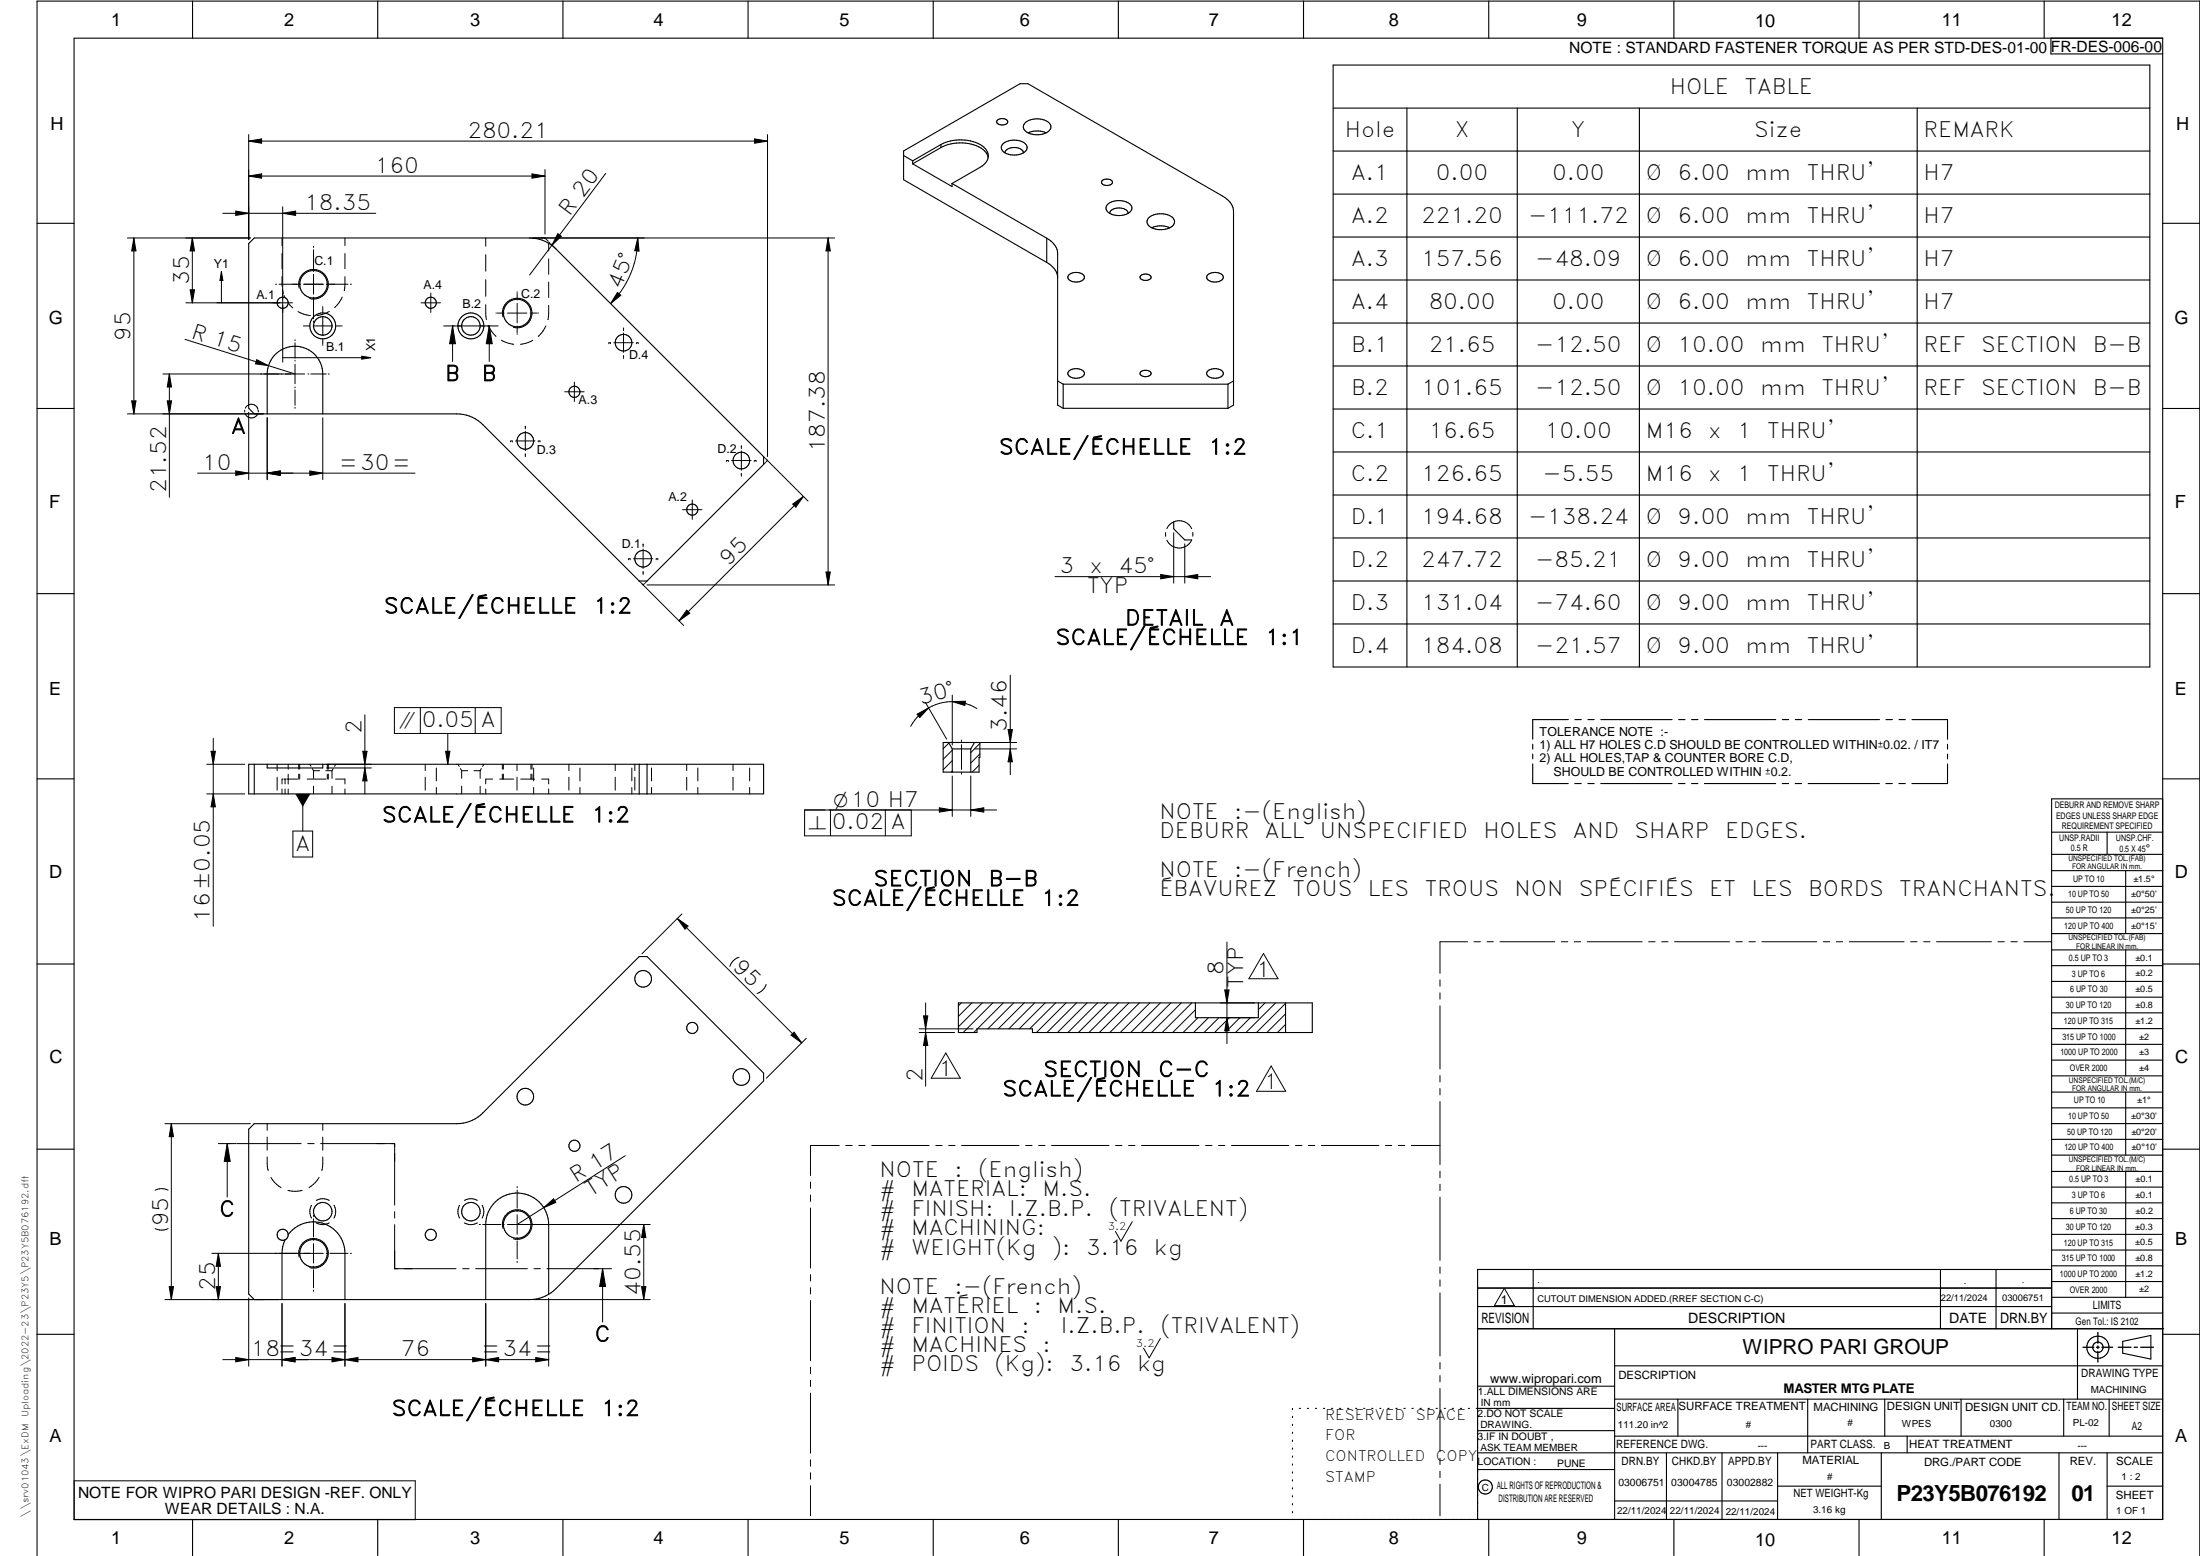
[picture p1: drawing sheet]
<svg xmlns="http://www.w3.org/2000/svg" width="594mm" height="420mm" viewBox="0 0 594 420" stroke-linecap="round" stroke-linejoin="round" font-family="sans-serif">
<g fill="none" stroke="#000" stroke-width=".3">
<path d="M20 10.3h564v400h-564zM52 .3v10M102 .3v10M152 .3v10M202 .3v10M252 .3v10M302 .3v10M352 .3v10M360 17.6h220.5v162.5h-220.5zM402 .3v10M452 .3v10M502 .3v10"/>
<path d="M552 .3v10M553.8 10.3v4.3h30.2M254.1 39v.9M254.1 39l-7.6 4.4M254.1 39a11.4 11.4 0 0 1 11.6 .7 3 3 0 0 1-.5 5.1l-8.1 4.8M254.1 39.9a11.1 11.1 0 0 1 11.8 .8l.6 .9 .3 .9M254.1 39.9l-7.6 4.3M269.3 32.5a1.86 1.86 0 0 1 2.8 .4 1.75 1.75 0 0 1-3 0zM271 38.7a4.9 4.9 0 0 1 6.2 .5 1.66 1.66 0 0 1-1.3 2.3 4.7 4.7 0 0 1-5.4-1l-.1-1zM277 33a5.2 5.2 0 0 1 6.6 .6 1.71 1.71 0 0 1-1.2 2.3 5.1 5.1 0 0 1-5.9-1l-.1-1zM277.6 35.9a6 6 0 0 1 4.9 0M360 29.2h220.5"/>
<path d="M379.9 29.2v150.9M409.7 29.2v150.9M442.7 29.2v150.9M517.7 29.2v150.9M244 42l2.5 1.4M246.5 43.4v.8M246.5 44.2l10.6 6.2v-.8M257.1 49.6l25.6 14.7M276.4 41.3a2.52 2.52 0 0 0-3.2-1.4l-1.2 .4-.5 .4-.1 .6M297.6 48.8a1.88 1.88 0 0 1 2.8 .4 1.71 1.71 0 0 1-3 0zM299.3 55a4.9 4.9 0 0 1 6.2 .6 1.66 1.66 0 0 1-1.3 2.2 4.8 4.8 0 0 1-5.4-1l-.1-.9zM299.6 57.6a2.68 2.68 0 0 1 3.7-1.3l1 .5 .3 .8"/>
<path d="M310.1 58.9a5.1 5.1 0 0 1 6.9 .3 1.87 1.87 0 0 1-1.7 2.5 4.9 4.9 0 0 1-5.4-1.2l-.2-.6zM360 40.8h220.5M360 52.4h220.5M10 60.3h10M68.7 64.3h74.3a9.9 9.9 0 0 1 7.1 2.9l56.1 56.1v2.1l-31.5 31.5h-2.1l-42.2-42.2a9.9 9.9 0 0 0-7.1-2.9h-54.6l-1.5-1.5v-44.5zM282.7 70.9a5.1 5.1 0 0 1 2.9 4M282.7 70.9l-38.7-22.4v-7.7l31.5-18.2h2.1l52.6 30.4a5.1 5.1 0 0 1 2.9 4v52.4l-1.5 .9M282.7 64.3v6.6M282.7 64.3a5.2 5.2 0 0 1 2.9 4.1v41l1.5 .9M288.7 74.1a2.97 2.97 0 0 1 4.1 .5 1.53 1.53 0 0 1-1.8 1.5 2.27 2.27 0 0 1-2.7-1.2zM308 74.5a1.86 1.86 0 0 1 2.8 .4 1.75 1.75 0 0 1-3 0zM315.9 61.5a5.8 5.8 0 0 0-4.9 0"/>
<path d="M326.2 74.1a3 3 0 0 1 4.1 .5 1.53 1.53 0 0 1-1.8 1.5 2.3 2.3 0 0 1-2.7-1.2zM360 64h220.5M360 75.6h220.5M584 60.3h10M360 87.2h220.5M360 98.8h220.5M10 110.3h10M87.2 111.8v-10.8a7.5 7.5 0 0 0-7.5-7.5 7.5 7.5 0 0 0-7.5 7.5v10.8M285.6 102.9l1.5 .8M287.1 110.3h44.5M287.1 103.7h44.5M287.1 103.7v6.6"/>
<path d="M288.7 100.1a2.97 2.97 0 0 1 4.1 .5 1.53 1.53 0 0 1-1.8 1.5 2.27 2.27 0 0 1-2.7-1.3zM308 100.4a1.9 1.9 0 0 1 2.8 .4 1.73 1.73 0 0 1-3 0zM326.2 100.1a3 3 0 0 1 4.1 .5 1.53 1.53 0 0 1-1.8 1.5 2.3 2.3 0 0 1-2.7-1.3zM331.6 103.7v6.6M333.1 102.9l-1.5 .8M360 110.4h220.5M584 110.3h10M360 122h220.5M360 133.7h220.5M316.9 140.9v1.9l3 3h1.9M360 156.9h220.5M360 145.3h220.5"/>
<path d="M10 160.3h10M360 168.5h220.5M584 160.3h10M423.5 194.3h-9.6v5.3M425.3 194.3h1.7M428.8 194.3h1.7M432.3 194.3h19.2M453.3 194.3h1.7M456.8 194.3h1.7M460.3 194.3h19.2M481.3 194.3h1.7M484.8 194.3h1.7"/>
<path d="M488.3 194.3h19.2M509.3 194.3h1.7M512.8 194.3h1.7M516.3 194.3h9.6v5.3M10 210.3h10M67.2 206.4h139v8h-139zM68.7 206.4v8M72.2 206.4v1h15v-1M172.6 206.4v8M174.7 206.4v8M254.7 200.5h9.9l-.2 8h-9.7zM256.2 200.5l.9 1.7"/>
<path d="M257.1 202.2h5M257.1 202.2v6.3M262.1 202.2v6.3M263.1 200.5l-1 1.7M413.9 201v1.3M413.9 203.6v1.3M413.9 206.3v5.3h9.6M425.3 211.6h1.7M428.8 211.6h1.7M432.3 211.6h19.2M453.3 211.6h1.7M456.8 211.6h1.7"/>
<path d="M460.3 211.6h19.2M481.3 211.6h1.7M484.8 211.6h1.7M488.3 211.6h19.2M509.3 211.6h1.7M512.8 211.6h1.7M525.9 206.3v5.3h-9.6M525.9 201v1.3M525.9 203.6v1.3M584 215.7h-30v143.1M584 210.3h10M554 230.7h30"/>
<path d="M554 224.7h30M554 235.1h30M554 239.4h30M569 224.7v6M574 235.1v17M554 243.6h30M554 247.9h30M554 252.1h30M554 256.5h30M574 256.5v34M10 260.3h10M258.8 270.8h95.6v8h-75.6v-1h-15v1h-5z"/>
<path d="M322.8 270.8v4h17v-4M347.1 270.8v8M554 260.8h30M554 265h30M554 269.3h30M554 273.5h30M554 277.7h30M584 260.3h10M554 282h30M554 286.3h30M554 290.5h30M554 294.9h30"/>
<path d="M554 299.1h30M574 294.9v17M10 310.3h10M68.7 303.4h54.6a9.9 9.9 0 0 0 7.1-2.9l42.2-42.2h2.1l31.5 31.5v2.1l-56.1 56.1a10.1 10.1 0 0 1-7.1 2.9h-74.3l-1.5-1.5v-44.5zM554 303.4h30M554 307.7h30M554 311.9h30M554 316.3h30M574 316.3v34M584 310.3h10M77 334.8a8.6 8.6 0 0 0-.8 3.6v12.5M77.8 333.4a8.5 8.5 0 0 1 9.5-3 8.5 8.5 0 0 1 5.8 8v12.5"/>
<path d="M77.8 333.4l-.3 .9-.5 .5M77.8 333.4a1.49 1.49 0 0 0-1.7-1.4 1.49 1.49 0 0 0-1.2 1.9 1.49 1.49 0 0 0 2.1 .9M554 320.5h30M554 324.8h30M554 329.1h30M554 333.3h30M554 337.5h30M148.2 349.5v-18.9a8.5 8.5 0 0 0-8.5-8.5 8.5 8.5 0 0 0-8.5 8.5v20.3M399 358.8h185.3M399 352.8h155M399 347.8h155M414 342.8v16"/>
<path d="M436 358.8v51.5M524 342.8v16M539 342.8v16M554 342.8h-155v67.5M554 341.8h30M554 346.1h30M554 350.3h30M554 354.6h30M561 358.8v19M10 360.3h10M399 374.3h37M436 368.8h148"/>
<path d="M436 377.8h148M453.1 377.8v10M488.1 377.8v14.5M508.9 377.8v10M529.6 377.8v10M557.3 377.8v10M569.5 377.8v10M573.2 362.2l7.6-1.6v6.4l-7.6-1.6zM584 360.3h10M349 380.3v.3M349 382.4v.4M349 384.6v.3"/>
<path d="M349 386.7v.4M349 388.9v.3M349 391v.4M349 393.2v.3M349 395.3v.3M349 397.4v.4M349 399.6v.3M350.9 380.3h.3M353 380.3h.3M355.2 380.3h.3M357.4 380.3h.3M359.6 380.3h.3"/>
<path d="M361.7 380.3h.3M363.9 380.3h.3M366.1 380.3h.3M368.3 380.3h.3M370.4 380.3h.3M372.6 380.3h.3M374.8 380.3h.3M376.9 380.3h.4M379.1 380.3h.3M381.3 380.3h.3M383.4 380.3h.4M385.6 380.3h.4"/>
<path d="M387.8 380.3h.3M390 380.3h.3M392.1 380.3h.4M394.3 380.3h.4M396.5 380.3h.3M399 396.8h37M399 392.3h185M399 386.3h37M436 387.8h148M436 380.3h-37.3M450 392.3v18M465 392.3v18"/>
<path d="M480 392.3v18M508 392.3v18M515 387.8v4.5M556 392.3v18M569 392.3v18M52 410.3v9.8M102 410.3v9.8M152 410.3v9.8M202 410.3v9.8M252 410.3v9.8M302 410.3v9.8M349 401.7v.4"/>
<path d="M349 403.9v.3M349 406v.4M349 408.2v.3M352 410.3v9.8M402 410.3v9.8M436 405.3h44M452 410.3v9.8M480 401.3h28M502 410.3v9.8M552 410.3v9.8M569 401.3h15M10 420.1v-419.8h584v419.8"/>
<circle cx="84.7" cy="76.8" r="3.7"/>
<circle cx="76.3" cy="81.8" r="1.5"/>
<circle cx="87.2" cy="88" r="3.5"/>
<circle cx="87.2" cy="88" r="2.5"/>
<circle cx="116.3" cy="81.8" r="1.5"/>
<circle cx="127.2" cy="88" r="2.5"/>
<circle cx="127.2" cy="88" r="3.5"/>
<circle cx="139.6" cy="84.5" r="3.7"/>
<circle cx="168.4" cy="92.5" r="2.24"/>
<circle cx="141.8" cy="119.1" r="2.25"/>
<circle cx="155.1" cy="105.8" r="1.5"/>
<circle cx="186.9" cy="137.6" r="1.51"/>
<circle cx="200.2" cy="124.4" r="2.25"/>
<circle cx="173.7" cy="150.9" r="2.25"/>
<circle cx="173.7" cy="264.3" r="2.25"/>
<circle cx="186.9" cy="277.6" r="1.51"/>
<circle cx="141.9" cy="296.1" r="2.24"/>
<circle cx="200.2" cy="290.8" r="2.25"/>
<circle cx="155.1" cy="309.4" r="1.5"/>
<circle cx="84.7" cy="338.4" r="3.7"/>
<circle cx="87.2" cy="327.2" r="2.5"/>
<circle cx="116.3" cy="333.4" r="1.5"/>
<circle cx="127.2" cy="327.2" r="2.5"/>
<circle cx="139.6" cy="330.7" r="3.7"/>
<circle cx="168.4" cy="322.6" r="2.24"/>
<circle cx="566.5" cy="363.8" r="1.4"/>
<circle cx="566.5" cy="363.8" r="3"/>
<circle cx="401.1" cy="401.5" r="1.91"/>
</g>
<g fill="none" stroke="#000" stroke-width=".27">
<path d="M67.2 36.3v28.4M67.2 38.1h140.1M67.2 38.1l3.4-.6v1.2zM203.8 37.5l3.5 .6-3.5 .6zM207.3 36.3v87M60.1 57.6h41.4M63.7 57l3.5 .6-3.5 .6zM67.2 47.5h80M67.2 47.5l3.4-.6v1.2zM76.3 57.6l3.5-.6v1.2zM76.3 55.8v42M143.7 46.9l3.5 .6-3.5 .6z"/>
<path d="M147.2 45.8v17.4M163.5 46.8l-20.5 27.5M34.4 64.3h33.2M36.1 64.3l.6 3.5h-1.1zM36.1 64.3v47.5M51.3 78.3h1.2l-.6 3.5zM51.9 64.3v17.5M51.9 64.3l.6 3.5h-1.2zM59.8 73.3v8.5M59.8 73.3l.4 2.4h-.8zM74.4 76.8h.3M75.3 76.8h5.9"/>
<path d="M76.2 64.3v2M76.2 68.4v4.2M76.2 74.7v2.7M76.3 78l.2 1.2M76.7 79.8l.3 .6M80.8 77.8a4 4 0 0 1 3.5-5 4 4 0 0 1 4.3 4.3 4 4 0 0 1-5 3.5M84.7 66.5v.3M84.7 67.5v5.8M84.7 74.1v5.3M87.3 76.8h-5.3M88.2 76.8h5.8M93.1 64.3v2"/>
<path d="M93.1 68.5v4.1M93.1 74.7l-.1 3.8M94.6 76.8h.3M116.3 79.1v5.3M131.2 64.3v2.2M131.2 68.8v4.4M131.2 75.5v4.5M139.7 78.8v.1M139.7 79.1v1.6M143 64.3h82.4M147.2 64.3l.9 .9M148.2 65.7v2.1"/>
<path d="M148.2 69.9v4.2M148.2 76.2v4.1M148.3 65.4l.2 .2M148.8 65.8l.2 .3M149.2 66.3l.9 .9M150.6 63.1l1 .7-2.6 2.5zM166.7 79l.9 .7-2.7 2.3zM172.2 64.3l.4 3.5-1.2-.1zM172.2 64.3a25 25 0 0 1-7.3 17.7M223.6 64.3l.6 3.5h-1.2zM223.6 64.3v93.6M49.9 91.6l29.8 9.4"/>
<path d="M50.2 81.8h28.8M69.3 97.1l3.2 1.6-3.5-.4zM76.3 96.6h23.8M77.8 81.8l1.2 1.3M79 83.1h.1M79.7 91.7v.3M79.7 92.6v4.1M79.7 97.3v.2M79.7 98.4v5.2M80.5 84.1l1.4 .7 1.9 .4M81.9 88h.1M82.2 88h1.2"/>
<path d="M83.6 88h.1M84.5 88h5.3M84.7 86.7v.3M84.7 80.3v5.8M87.2 82.8h.1M87.2 83v1.3M87.2 84.5h.1M87.2 91.5v.1M87.2 91.7v1.3M87.2 93.2v.1M87.2 85.4v5.2M88.9 84.1l-1.2 .6-2.1 .5"/>
<path d="M90.7 88h.1M90.9 88h1.3M92.3 88h.1M92.4 80.2l-.7 1.4-1.3 1.4M97.7 96.2l2.4 .4-2.4 .4zM113.7 81.8h5.2M119.8 88h14.7M122.2 88v9.6M122.2 88l.8 4.8h-1.6zM131.2 82.3l.1 4M131.9 88l.8 1.4 1.3 1.4M132.1 88v9.6"/>
<path d="M132.1 88l.8 4.8h-1.6zM133.9 84.5h.1M134.2 84.5h1.6M135.4 91.9l1.3 .6 2 .5M135.8 85.6a4 4 0 0 1 3.5-5 4 4 0 0 1 4.3 4.3 4 4 0 0 1-5 3.5M136.1 84.5h.1M137 84.5h5.3M139.7 80.9v.1M139.7 81.9v5.3M139.7 88v.1M139.7 88.3v1.7M139.7 90.2v.1"/>
<path d="M143.2 84.5h.1M143.5 84.5h1.6M143.9 91.9l-1.3 .6-2.1 .5M145.3 84.5h.1M147.4 88l-.8 1.4-1.3 1.4M148.2 82.5l-.2 3.8M164.4 92.5h.1M164.5 92.5h.3M164.9 92.5h.1M165.7 92.5h5.3M168.4 89h.1M168.4 88.6h.1"/>
<path d="M168.4 96h.1M168.4 96.5h.1M168.4 88.6v.4M168.4 89.9v5.3M168.4 96.1v.4M171.9 92.5h.1M171.9 92.5h.4M172.4 92.5h.1M34.4 111.8h36.7M35.6 108.2h1.1l-.6 3.6zM44 101h38.3M45.2 108.2h1.1l-.6 3.6z"/>
<path d="M45.7 101v33.3M45.7 101l.6 3.5h-1.1zM66.1 110.8v.5M66.2 110.2a1.83 1.83 0 0 1 1.7-1.1 1.83 1.83 0 0 1 1.7 1.1M66.2 111.8a1.83 1.83 0 0 0 1.7 1.1 1.83 1.83 0 0 0 1.7-1.1M67.2 111.3v18.2M69.6 110.2h.1M69.7 110.7v.6M72.2 112.8v16.7M79.7 104.5v.2M79.7 105.3v4.1M79.7 110v.3"/>
<path d="M83.2 101h.2M83.9 101h4.2M87.2 112.8v16.7M88.6 101h.3M137.9 119.1h.1M137.9 119.1h.4M138.4 119.1h.1M139.2 119.1h5.3M141.9 115.5h.1M141.9 115.1h.1M141.9 115.1v.4M141.9 116.4v5.3"/>
<path d="M145.3 119.1h.1M145.4 119.1h.4M145.8 119.1h.1M152.5 105.8h5.2M155.1 103.2v5.2M53.4 127.8h58.7M63.7 127.2l3.5 .6-3.5 .6zM72.2 127.8l3.5-.6v1.2zM83.7 127.2l3.5 .6-3.5 .6zM141.9 122.6h.1M141.9 123h.1M141.9 122.6v.4"/>
<path d="M184.3 137.6h5.3M186.9 135v5.3M196.2 124.4h.1M196.3 124.4h.3M196.7 124.4h.1M197.6 124.4h5.2M200.2 120.9h.1M200.2 120.4h.1M200.2 127.9h.1M200.2 128.3h.1M200.2 120.5v.3M200.2 121.7v5.3"/>
<path d="M200.2 127.9v.4M203.7 124.4h.1M203.8 124.4h.3M204.2 124.4h.1M206.2 123.3l.3 .3M206.5 125.1l-.3 .3M206.6 123.7l.1 .1M206.7 124.9l-.1 .1M206.8 123.9h.1M206.8 124.8h.1M206.9 124l11.3 11.3M207.3 124.4l-.4 .3"/>
<path d="M214.1 136.1l2.9-2.1-2.1 2.9zM217 134l-33.6 33.6M169.7 150.9h.1M169.8 150.9h.3M170.2 150.9h.1M171 150.9h5.3M172.6 156.9l.3 .3M173 157.3l.1 .1M173.2 157.5h.1M173.3 157.6l11.3 11.3M173.7 147.4h.1M173.7 146.9h.1"/>
<path d="M173.7 154.4h.1M173.7 154.9h.1M173.7 147v.3M173.7 148.3v5.2M173.7 154.5v.3M174 157.6l-.3 .3M174.2 157.5h-.1M174.3 157.3l-.1 .1M174.7 157.9h50.7M174.7 156.9l-.3 .3M177.2 150.9h.1M177.2 150.9h.4"/>
<path d="M177.6 150.9h.1M223 154.5h1.2l-.6 3.4zM284.9 155.7h42M313.4 155.1l3.5 .6-3.5 .6zM314.8 143.8v1M316.9 143.8v13.7M319.9 155.7l3.5-.6v1.2zM319.9 146.9v10.6M321.8 145.8a3.7 3.7 0 0 1-3.3 2.2 3.7 3.7 0 0 1-3.4-2.2M321.8 142.7a3.7 3.7 0 0 0-3.4-2.1 3.7 3.7 0 0 0-3.3 2.2M322.1 143.8v1M185.4 164.8l.9 .8-2.9 2z"/>
<path d="M57.6 199.4v50.7M98.5 193v21.4M106.5 191.1h28.8v7h-28.8zM113.5 191.1v7M120.9 198.1v8.3M128.3 191.1v7M247.6 192.8l3.2-1.6-2.4 2.6zM249.9 189.7l5.7 9.9M250.8 191.2l-2.4 1.8-1.4 1.4-1.1 1.7M250.8 191.2a12.8 12.8 0 0 1 13 .1M257.1 189.4h3.6l-.2 1.1zM257.1 187.7v13.5"/>
<path d="M259.6 199.8v.4M272.2 197h1.2l-.6 3.5zM272.8 182.3v26.9M55.8 214.4h10.3M55.8 206.4h10.3M57 202.9h1.2l-.6 3.5zM57.6 214.4l.6 3.5h-1.2zM74.8 206.4v1.7M74.8 209.9v3.5M76.2 213v1.4M76.4 210.4h-.2v1.3M76.7 210.4h.6"/>
<path d="M77 210.4v1.3M77 213v1.4M77.5 210.4h2.9M77.8 213.1v1.3M77.8 206.4v1.3M77.8 209.1v2.6M80.7 206.4v1.3M80.7 209v1.4M80.9 206.4v1.3M80.9 209v1.4M81.8 214.4v10M82.9 210.4h5.1"/>
<path d="M83.7 206.4l.3 .5M84.3 207.5l.4 .6M84.7 208.1h1.6M84.7 208.1v2.1M84.7 212.3v2.1M88 208.1h1.7M88.2 206.4h12.1M88.2 207.4h12.1M88.4 206.4v1.3M88.4 209.1v1.3M88.7 206.4v1.3M88.7 209v1.4"/>
<path d="M89.7 208.1v2.1M89.7 212.3v2.1M90 207.5l-.3 .6M90.6 210.4h2.5v1.3M90.7 206.4l-.4 .5M93.1 213v1.4M98 202.9h1.1l-.6 3.5zM98.5 207.4l.6 3.5h-1.1zM114.8 206.4v1.7M114.8 209.9v3.5M117.8 207.4v3.5M117.8 212.6v1.8"/>
<path d="M120.3 202.9h1.2l-.6 3.5zM123.6 206.4l.4 .5M124.3 207.5l.4 .6M124.7 208.1h1.6M124.7 208.1v2.1M124.7 212.3v2.1M128 208.1h1.7M129.7 208.1v2.1M129.7 212.3v2.1M130 207.5l-.3 .6M130.7 206.4l-.4 .5M131.2 213v1.4"/>
<path d="M133 210.4h-1.8v1.3M134.9 210.4h3.8M135.7 206.4v1.3M135.7 209v1.4M135.9 206.4v1.3M135.9 209v1.4M139.6 206.4v1.7M139.6 209.9v3.5M140.6 210.4h3.7M143.4 206.4v1.3M143.4 209.1v1.3M143.7 206.4v1.3"/>
<path d="M143.7 209v1.4M144.1 207.4v3.5M144.1 212.6v1.8M146.3 210.4h1.9v1.3M148.2 213v1.4M153.6 206.4v1.7M153.6 209.9v3.5M156.6 207.4v3.5M156.6 212.6v1.8M166.1 206.4v1.7M166.1 209.9v3.5M170.6 207.4v3.5"/>
<path d="M170.6 212.6v1.8M171.4 206.4v1.7M171.4 209.9v3.5M175.9 207.4v3.5M175.9 212.6v1.8M185.4 206.4v1.7M185.4 209.9v3.5M188.4 207.4v3.5M188.4 212.6v1.8M197.9 206.4v1.7M197.9 209.9v3.5M202.4 207.4v3.5"/>
<path d="M202.4 212.6v1.8M224.3 218.7v7M239.1 218.7v7M246.1 218.7v7h-28.8v-7h51.8M253.7 218.1l3.4 .6-3.4 .6zM256.2 200.6l-1.5 1.6M257.1 209.5v11M257.1 208.2l-.2 .3M257.1 202.6l-2.4 2.4M257.1 205.4l-2.4 2.4M259.6 201.1v6.7M259.6 208.6v.4"/>
<path d="M262.1 209.5v11M262.1 218.7l3.6-.6v1.2zM263.2 202.2h11.3M264.2 200.5h10.3M264.4 206.6l-1.9 1.9M264.6 200.8l-2.5 2.4M264.6 203.6l-2.5 2.4M272.8 202.2l.6 3.5h-1.2zM79.1 224.4h5.3v7h-5.3zM182.9 248l33.6 33.6M182.9 248l2.9 2.1-.8 .8zM184.1 246.8l-10.8 10.8"/>
<path d="M199.6 258.5l-1.6 .9-.9 1.5M331.3 254.4v27.4M341.2 257.5l3.9 6.8h-7.9zM396.3 254.3h-7.5v8.5M398 254.3h1.8M401.5 254.3h1.8M405 254.3h14.9M421.6 254.3h1.7M425.1 254.3h1.7M428.6 254.3h14.8M445.2 254.3h1.7M448.7 254.3h1.7"/>
<path d="M452.2 254.3h14.8M468.8 254.3h1.7M472.3 254.3h1.7M475.8 254.3h14.8M492.4 254.3h1.7M495.9 254.3h1.7M499.4 254.3h14.8M515.9 254.3h1.8M519.4 254.3h1.8M522.9 254.3h14.9M539.5 254.3h1.7M543 254.3h1.7"/>
<path d="M546.5 254.3h7.4M206.9 265.8l-1 1.6-1.5 .9M213.6 279.5l.8-.8 2.1 2.9zM248.2 277.8h14.6M248.2 278.8h9.6M249.4 274.3h1.1l-.5 3.5zM250 270.8v22.5M250 278.8l.5 3.5h-1.1zM259.6 270.8l-.8 .8M262.4 270.8l-3.6 3.6M263.8 277.9l-.9 .9M265.3 270.8l-6.5 6.5"/>
<path d="M268.1 270.8l-8 8M270.9 270.8l-7 7M273.7 270.8l-6.9 7M276.6 270.8l-7 7M279.4 270.8l-7 7M282.2 270.8l-7 7M285.1 270.8l-7 7M287.9 270.8l-8 8M290.7 270.8l-8 8M293.6 270.8l-8 8M296.4 270.8l-8 8M299.2 270.8l-8 8"/>
<path d="M302 270.8l-8 8M304.9 270.8l-8 8M307.7 270.8l-8 8M310.5 270.8l-8 8M313.3 270.8l-8 8M316.2 270.8l-8 8M319 270.8l-8 8M321.8 270.8l-8 8M322.8 272.7l-6.1 6.1M323.5 274.8l-4 4M326.3 274.8l-4 4M329.1 274.8l-4 4"/>
<path d="M329.6 274.8h9.2M329.6 270.8h9.2M330.7 267.3h1.2l-.6 3.5zM331.3 274.8l.6 3.5h-1.2zM332 274.8l-4 4M334.8 274.8l-4 4M337.6 274.8l-4 4M341.6 270.8l-1.8 1.8M344.5 270.8l-8 8M347.1 276.6l-2.2 2.2M347.1 273.8l-5 5M347.1 271l-7.8 7.8"/>
<path d="M388.8 264.6v1.7M388.8 268.1v1.7M388.8 271.6v17M217.7 280.4l-10.8 10.7M255.4 284.3l3.9 6.8h-7.8zM343.3 287.8l3.9 6.9h-7.9zM388.8 290.4v1.8M388.8 293.9v1.8M388.8 297.4v17.1M44.5 303.4h23.1M46.3 303.4v47.5M46.3 303.4l.6 3.5h-1.2z"/>
<path d="M59 308.8h4.8M61.4 308.8v14.4M61.4 308.8l.8 4.8h-1.6zM64 308.8h17.3M72.2 303.4v1.8M72.2 307v3.6M72.2 312.4v2.6l.2 1.1M73.2 317.9l.9 1.3 1.8 1.5M83.1 308.8h1.7M86.2 317.9l-1 1.3-1.8 1.5M86.6 308.8h20v16.6M87.2 303.4v1.8"/>
<path d="M87.2 307v3.6M87.2 312.4l-.3 3.7M168.8 312.1l-29.1 18.5M218.9 319.2v1.7M226.6 309.3h-7.7v8.1M228.4 309.3h1.7M231.9 309.3h1.7M235.4 309.3h15.5M252.7 309.3h1.7M256.2 309.3h1.7M259.7 309.3h15.5M277 309.3h1.7"/>
<path d="M280.5 309.3h1.7M284 309.3h15.5M301.2 309.3h1.8M304.8 309.3h1.7M308.2 309.3h15.6M325.5 309.3h1.8M329 309.3h1.8M332.5 309.3h15.6M349.8 309.3h1.8M353.3 309.3h1.7M356.8 309.3h15.5M374.1 309.3h1.7"/>
<path d="M377.6 309.3h1.7M381.1 309.3h7.7M388.8 316.3v1.7M388.8 319.8v1.7M41.9 331.8l1.7 .4 1.8-.4M41.9 321.4l1.7-.4 1.8 .4M57.2 338.4h30.1M59 338.4v12.5M59 338.4l.5 3.5h-1.1zM80.8 339.5a4 4 0 0 1 3.5-5.1 4 4 0 0 1 4.3 4.4 4 4 0 0 1-5 3.5M81.6 321.4l-1.9 .3-2-.3M84.1 325.5a3.5 3.5 0 0 0 0 3.4"/>
<path d="M84.7 328.2v.3M84.7 329.1v4.9M84.7 334.6v.3M84.7 335.8v5.3M85.4 324.1a3.5 3.5 0 0 1 3.5 0M88.2 338.4h.2M88.9 330.2a3.4 3.4 0 0 1-3.5 0M89.1 338.4h4.9M90.2 325.4a3.5 3.5 0 0 1 0 3.5M94.6 338.4h.3M106.6 327.2v1.7M106.6 330.7v11.9h16.6"/>
<path d="M124.1 325.5a3.4 3.4 0 0 0 0 3.4M125.4 324.1a3.5 3.5 0 0 1 3.5 0M128.9 330.2a3.4 3.4 0 0 1-3.5 0M129.4 330.6h.3M130.2 325.4a3.5 3.5 0 0 1 0 3.5M130.4 330.6h4.8M135.8 331.7a4 4 0 0 1 3.5-5 4 4 0 0 1 4.3 4.3 4 4 0 0 1-5 3.5M135.9 330.6h.3M137 330.6h38.6M139.7 320.4v.3M139.7 321.4v4.8M139.7 326.9v.3"/>
<path d="M139.7 334.2v.2M139.7 335.1v4.9M139.7 328v5.3M146.8 326.1l2.7-2.4 .6 1zM173.8 330.6v20.3M173.8 330.6l.6 3.6h-1.2zM218.9 322.7v1.7M218.9 326.2v16.2M305.7 329.9l-3 5.3-1.5-2.7M388.8 323.3v17M44.5 350.9h30.6M45.7 347.4h1.2l-.6 3.5z"/>
<path d="M58.4 347.4h1.1l-.5 3.5zM67.2 350.5v18.4M76.2 352v16.9M84.7 341.9v.3M84.7 342.9v4.8M84.7 348.4v.3M93.1 352v16.9M124.9 342.6h1.8M128.4 342.6h14M131.2 352v16.9M139.7 340.6v.3M144.1 350.9h31.5"/>
<path d="M144.2 342.6h1.7M147.7 342.6h17.4M148.2 350.6v18.3M162.7 342.6l.8 4.8h-1.6zM162.7 342.6v14.4M173.2 347.4h1.2l-.6 3.5zM218.9 344.2v1.7M218.9 347.7v1.7M218.9 351.2v16.2M388.8 342.1v1.7M388.8 345.6v1.7M388.8 349.1v17.1"/>
<path d="M406.2 347.9l2.7 4.7h-5.4zM60.1 367.1h88.1M63.7 366.6l3.5 .5-3.5 .6zM76.2 367.1l3.5-.5v1.1zM89.7 366.6l3.4 .5-3.4 .6zM93.1 367.1l3.6-.5v1.1zM127.6 366.6l3.6 .5-3.6 .6zM131.2 367.1l3.5-.5v1.1zM144.7 366.6l3.5 .5-3.5 .6zM218.9 369.2v1.7M218.9 372.7v1.7M218.9 376.2v16.2"/>
<path d="M313.3 361.4l-3 5.3-1.5-2.7M388.8 367.9v1.8M388.8 371.4v1.7M388.8 374.9v17.1M20 399.9h92.1v10.5h-92.1zM218.9 394.2v1.7M218.9 397.7v1.7M388.8 393.8v1.7M388.8 397.3v1.7M218.9 401.2v8.1M388.8 400.8v8.5"/>
</g>
<path d="M566.5 359.8v2.9M562.5 363.8h2.9M566.1 363.8h.8M566.5 363.5v.7M566.5 364.9v2.9M567.6 363.8h2.9M572 363.8h3.4M576.3 363.8h.9M578.1 363.8h3.4" fill="none" stroke="#000" stroke-width=".36"/>
<g fill="#000">
<path d="M67.2 38.1l3.4-.6v1.2zM203.8 37.5l3.5 .6-3.5 .6zM63.7 57l3.5 .6-3.5 .6zM67.2 47.5l3.4-.6v1.2zM76.3 57.6l3.5-.6v1.2zM143.7 46.9l3.5 .6-3.5 .6zM36.1 64.3l.6 3.5h-1.1zM51.9 64.3l.6 3.5h-1.2zM51.3 78.3h1.2l-.6 3.5zM59.8 73.3l.4 2.4h-.8zM150.6 63.1l1 .7-2.6 2.5zM166.7 79l.9 .7-2.7 2.3z"/>
<path d="M172.2 64.3l.4 3.5-1.2-.1zM223.6 64.3l.6 3.5h-1.2zM69.3 97.1l3.2 1.6-3.5-.4zM97.7 96.2l2.4 .4-2.4 .4zM122.2 88l.8 4.8h-1.6zM132.1 88l.8 4.8h-1.6zM35.6 108.2h1.1l-.6 3.6zM45.2 108.2h1.1l-.6 3.6zM45.7 101l.6 3.5h-1.1zM63.7 127.2l3.5 .6-3.5 .6zM72.2 127.8l3.5-.6v1.2zM83.7 127.2l3.5 .6-3.5 .6z"/>
<path d="M214.1 136.1l2.9-2.1-2.1 2.9zM223 154.5h1.2l-.6 3.4zM313.4 155.1l3.5 .6-3.5 .6zM319.9 155.7l3.5-.6v1.2zM185.4 164.8l.9 .8-2.9 2zM247.6 192.8l3.2-1.6-2.4 2.6zM257.1 189.4h3.6l-.2 1.1zM272.2 197h1.2l-.6 3.5zM57.6 214.4l.6 3.5h-1.2zM57 202.9h1.2l-.6 3.5zM79.7 214.4h4.1l-2 3.5zM98.5 207.4l.6 3.5h-1.1z"/>
<path d="M98 202.9h1.1l-.6 3.5zM120.3 202.9h1.2l-.6 3.5zM253.7 218.1l3.4 .6-3.4 .6zM262.1 218.7l3.6-.6v1.2zM272.8 202.2l.6 3.5h-1.2zM182.9 248l2.9 2.1-.8 .8zM214.4 278.7l2.1 2.9-2.9-2.1zM249.4 274.3h1.1l-.5 3.5zM331.3 274.8l.6 3.5h-1.2zM330.7 267.3h1.2l-.6 3.5zM250 278.8l.5 3.5h-1.1zM46.3 303.4l.6 3.5h-1.2z"/>
<path d="M61.4 308.8l.8 4.8h-1.6zM146.8 326.1l2.7-2.4 .6 1zM173.8 330.6l.6 3.6h-1.2zM45.7 347.4h1.2l-.6 3.5zM58.4 347.4h1.1l-.5 3.5zM59 338.4l.5 3.5h-1.1zM162.7 342.6l.8 4.8h-1.6zM173.2 347.4h1.2l-.6 3.5zM63.7 366.6l3.5 .5-3.5 .6zM76.2 367.1l3.5-.5v1.1zM89.7 366.6l3.4 .5-3.4 .6zM93.1 367.1l3.6-.5v1.1z"/>
<path d="M127.6 366.6l3.6 .5-3.6 .6zM131.2 367.1l3.5-.5v1.1zM144.7 366.6l3.5 .5-3.5 .6z"/>
</g>
<g font-size="6">
<text x="512.1" y="405.2">P23Y5B076192</text>
<text x="559.4" y="405.2">01</text>
</g>
<g font-size="5.7">
<text x="450.9" y="25.3">HOLE</text>
<text x="471.1" y="25.3">TABLE</text>
<text x="126.2" y="37.2">280.21</text>
<text x="363.1" y="36.9">Hole</text>
<text x="392.8" y="36.9">X</text>
<text x="424.3" y="36.9">Y</text>
<text x="473.7" y="36.9">Size</text>
<text x="519.4" y="36.9">REMARK</text>
<text x="101.2" y="46.7">160</text>
<text x="364.9" y="48.5">A.1</text>
<text x="387.8" y="48.5">0.00</text>
<text x="419.2" y="48.5">0.00</text>
<text x="444.5" y="48.5">Ø</text>
<text x="453" y="48.5">6.00</text>
<text x="471.3" y="48.5">mm</text>
<text x="487.9" y="48.5">THRU'</text>
<text x="519.4" y="48.5">H7</text>
<text x="82.2" y="56.7">18.35</text>
<text x="153.7" y="58.5" transform="rotate(-53 153.7 58.5)">R 20</text>
<text x="364.9" y="60.1">A.2</text>
<text x="383.8" y="60.1">221.20</text>
<text x="412.6" y="60.1">-111.72</text>
<text x="444.5" y="60.1">Ø</text>
<text x="453" y="60.1">6.00</text>
<text x="471.3" y="60.1">mm</text>
<text x="487.9" y="60.1">THRU'</text>
<text x="519.4" y="60.1">H7</text>
<text x="364.9" y="71.7">A.3</text>
<text x="383.8" y="71.7">157.56</text>
<text x="414.6" y="71.7">-48.09</text>
<text x="444.5" y="71.7">Ø</text>
<text x="453" y="71.7">6.00</text>
<text x="471.3" y="71.7">mm</text>
<text x="487.9" y="71.7">THRU'</text>
<text x="519.4" y="71.7">H7</text>
<text x="51.1" y="77" transform="rotate(-90 51.1 77)">35</text>
<text x="167.6" y="78.2" transform="rotate(-68 167.6 78.2)">45°</text>
<text x="364.9" y="83.3">A.4</text>
<text x="385.8" y="83.3">80.00</text>
<text x="419.2" y="83.3">0.00</text>
<text x="444.5" y="83.3">Ø</text>
<text x="453" y="83.3">6.00</text>
<text x="471.3" y="83.3">mm</text>
<text x="487.9" y="83.3">THRU'</text>
<text x="519.4" y="83.3">H7</text>
<text x="35.3" y="91.9" transform="rotate(-90 35.3 91.9)">95</text>
<text x="51.4" y="91.2" transform="rotate(17 51.4 91.2)">R 15</text>
<text x="364.9" y="95">B.1</text>
<text x="385.8" y="95">21.65</text>
<text x="414.6" y="95">-12.50</text>
<text x="444.5" y="95">Ø</text>
<text x="453" y="95">10.00</text>
<text x="475.3" y="95">mm</text>
<text x="491.9" y="95">THRU'</text>
<text x="519.4" y="95">REF</text>
<text x="535" y="95">SECTION</text>
<text x="565.1" y="95">B-B</text>
<text x="120.2" y="102.8">B</text>
<text x="130.1" y="102.8">B</text>
<text x="364.9" y="106.6">B.2</text>
<text x="383.8" y="106.6">101.65</text>
<text x="414.6" y="106.6">-12.50</text>
<text x="444.5" y="106.6">Ø</text>
<text x="453" y="106.6">10.00</text>
<text x="475.3" y="106.6">mm</text>
<text x="491.9" y="106.6">THRU'</text>
<text x="519.4" y="106.6">REF</text>
<text x="535" y="106.6">SECTION</text>
<text x="565.1" y="106.6">B-B</text>
<text x="62.4" y="117.1">A</text>
<text x="364.8" y="118.2">C.1</text>
<text x="385.8" y="118.2">16.65</text>
<text x="417.2" y="118.2">10.00</text>
<text x="444.5" y="118.2">M16</text>
<text x="461.3" y="118.2">x</text>
<text x="469.1" y="118.2">1</text>
<text x="477.2" y="118.2">THRU'</text>
<text x="222.8" y="122.1" transform="rotate(-90 222.8 122.1)">187.38</text>
<text x="269.7" y="122.7">SCALE/ÉCHELLE</text>
<text x="326.3" y="122.7">1:2</text>
<text x="54.6" y="126.9">10</text>
<text x="91.6" y="126.9">=30=</text>
<text x="364.8" y="129.8">C.2</text>
<text x="383.8" y="129.8">126.65</text>
<text x="416.6" y="129.8">-5.55</text>
<text x="444.5" y="129.8">M16</text>
<text x="461.3" y="129.8">x</text>
<text x="469.1" y="129.8">1</text>
<text x="477.2" y="129.8">THRU'</text>
<text x="44.9" y="133.1" transform="rotate(-90 44.9 133.1)">21.52</text>
<text x="364.8" y="141.4">D.1</text>
<text x="383.8" y="141.4">194.68</text>
<text x="412.6" y="141.4">-138.24</text>
<text x="444.5" y="141.4">Ø</text>
<text x="453" y="141.4">9.00</text>
<text x="471.3" y="141.4">mm</text>
<text x="487.9" y="141.4">THRU'</text>
<text x="196.8" y="153" transform="rotate(-45 196.8 153)">95</text>
<text x="286.1" y="154.8">3</text>
<text x="294.2" y="154.8">x</text>
<text x="302" y="154.8">45°</text>
<text x="364.8" y="153">D.2</text>
<text x="383.8" y="153">247.72</text>
<text x="414.6" y="153">-85.21</text>
<text x="444.5" y="153">Ø</text>
<text x="453" y="153">9.00</text>
<text x="471.3" y="153">mm</text>
<text x="487.9" y="153">THRU'</text>
<text x="293.6" y="160.1">TYP</text>
<text x="103.7" y="165.6">SCALE/ÉCHELLE</text>
<text x="160.2" y="165.6">1:2</text>
<text x="364.8" y="164.6">D.3</text>
<text x="383.8" y="164.6">131.04</text>
<text x="414.6" y="164.6">-74.60</text>
<text x="444.5" y="164.6">Ø</text>
<text x="453" y="164.6">9.00</text>
<text x="471.3" y="164.6">mm</text>
<text x="487.9" y="164.6">THRU'</text>
<text x="303.8" y="168.8">DETAIL</text>
<text x="329.3" y="168.8">A</text>
<text x="285" y="174.1">SCALE/ÉCHELLE</text>
<text x="341.6" y="174.1">1:1</text>
<text x="364.8" y="176.2">D.4</text>
<text x="383.8" y="176.2">184.08</text>
<text x="414.6" y="176.2">-21.57</text>
<text x="444.5" y="176.2">Ø</text>
<text x="453" y="176.2">9.00</text>
<text x="471.3" y="176.2">mm</text>
<text x="487.9" y="176.2">THRU'</text>
<text x="248.7" y="190.4" transform="rotate(-15 248.7 190.4)">30°</text>
<text x="113.9" y="196.3">0.05 A</text>
<text x="271.9" y="197.7" transform="rotate(-90 271.9 197.7)">3.46</text>
<text x="97.7" y="198.2" transform="rotate(-90 97.7 198.2)">2</text>
<text x="313.1" y="221">NOTE</text>
<text x="333.3" y="221">:-(English)</text>
<text x="103.1" y="222">SCALE/ÉCHELLE</text>
<text x="159.7" y="222">1:2</text>
<text x="224.6" y="224">0.02 A</text>
<text x="313.1" y="226.3">DEBURR</text>
<text x="341.6" y="226.3">ALL</text>
<text x="356.4" y="226.3">UNSPECIFIED</text>
<text x="400.6" y="226.3">HOLES</text>
<text x="424.7" y="226.3">AND</text>
<text x="441.4" y="226.3">SHARP</text>
<text x="465.8" y="226.3">EDGES.</text>
<text x="79.8" y="229.7">A</text>
<text x="235.9" y="239.3">SECTION</text>
<text x="266.9" y="239.3">B-B</text>
<text x="313.1" y="236.8">NOTE</text>
<text x="333.3" y="236.8">:-(French)</text>
<text x="224.6" y="244.5">SCALE/ÉCHELLE</text>
<text x="281.2" y="244.5">1:2</text>
<text x="313.1" y="242.1">ÉBAVUREZ</text>
<text x="349.1" y="242.1">TOUS</text>
<text x="369.4" y="242.1">LES</text>
<text x="384.7" y="242.1">TROUS</text>
<text x="409" y="242.1">NON</text>
<text x="426.4" y="242.1">SPÉCIFIÉS</text>
<text x="461.5" y="242.1">ET</text>
<text x="472.9" y="242.1">LES</text>
<text x="488.3" y="242.1">BORDS</text>
<text x="512.9" y="242.1">TRANCHANTS.</text>
<text x="56.7" y="248.9" transform="rotate(-90 56.7 248.9)">16±0.05</text>
<text x="197.5" y="261.4" transform="rotate(45 197.5 261.4)">95</text>
<text x="330.4" y="263.2" transform="rotate(-90 330.4 263.2)">8</text>
<text x="339.2" y="263.8">1</text>
<text x="335.7" y="266.8" transform="rotate(-90 335.7 266.8)">TYP</text>
<text x="249.1" y="292.1" transform="rotate(-90 249.1 292.1)">2</text>
<text x="253.4" y="290.6">1</text>
<text x="281.7" y="290.7">SECTION</text>
<text x="312.8" y="290.7">C-C</text>
<text x="270.7" y="296">SCALE/ÉCHELLE</text>
<text x="327.2" y="296">1:2</text>
<text x="341.3" y="294.2">1</text>
<text x="237.5" y="317.8">NOTE</text>
<text x="257.7" y="317.8">:</text>
<text x="264.2" y="317.8">(English)</text>
<text x="155.5" y="319.5" transform="rotate(-32 155.5 319.5)">R 17</text>
<text x="159.5" y="323.2" transform="rotate(-32 159.5 323.2)">TYP</text>
<text x="237.5" y="323.1">#</text>
<text x="246.1" y="323.1">MATERIAL:</text>
<text x="281.5" y="323.1">M.S.</text>
<text x="59.2" y="328.5">C</text>
<text x="237.5" y="328.3">#</text>
<text x="246.1" y="328.3">FINISH:</text>
<text x="272.5" y="328.3">I.Z.B.P.</text>
<text x="299.4" y="328.3">(TRIVALENT)</text>
<text x="45.4" y="331.1" transform="rotate(-90 45.4 331.1)">95</text>
<text x="237.5" y="333.6">#</text>
<text x="246.1" y="333.6">MACHINING:</text>
<text x="237.5" y="338.8">#</text>
<text x="246.1" y="338.8">WEIGHT(Kg</text>
<text x="284" y="338.8">):</text>
<text x="293.3" y="338.8">3.16</text>
<text x="311.6" y="338.8">kg</text>
<text x="58.1" y="348.6" transform="rotate(-90 58.1 348.6)">25</text>
<text x="172.9" y="349.8" transform="rotate(-90 172.9 349.8)">40.55</text>
<text x="237.5" y="349.3">NOTE</text>
<text x="257.7" y="349.3">:-(French)</text>
<text x="237.5" y="354.6">#</text>
<text x="237.5" y="359.8">#</text>
<text x="246.1" y="354.6">MATÉRIEL</text>
<text x="246.1" y="359.8">FINITION</text>
<text x="275.9" y="359.8">:</text>
<text x="279.2" y="354.6">:</text>
<text x="285.6" y="354.6">M.S.</text>
<text x="286.5" y="359.8">I.Z.B.P.</text>
<text x="313.4" y="359.8">(TRIVALENT)</text>
<text x="160.6" y="362.2">C</text>
<text x="237.5" y="365.1">#</text>
<text x="246.1" y="365.1">MACHINES</text>
<text x="281.6" y="365.1">:</text>
<text x="67.7" y="366.3">18=34=</text>
<text x="108.2" y="366.3">76</text>
<text x="130" y="366.3">=34=</text>
<text x="237.5" y="370.3">#</text>
<text x="246.1" y="370.3">POIDS</text>
<text x="268.6" y="370.3">(Kg):</text>
<text x="288.8" y="370.3">3.16</text>
<text x="307.1" y="370.3">kg</text>
<text x="105.8" y="382.3">SCALE/ÉCHELLE</text>
<text x="162.3" y="382.3">1:2</text>
</g>
<text font-size="5.6" x="470.5" y="365.5">WIPRO PARI GROUP</text>
<g font-size="5.4">
<text x="107.8" y="196.3">i</text>
<text x="225.1" y="217.8">O10 H7</text>
<text x="218.3" y="224">n</text>
</g>
<g font-size="4.9">
<text x="30" y="7">1</text>
<text x="76.7" y="7">2</text>
<text x="127" y="7">3</text>
<text x="176.5" y="7">4</text>
<text x="226.7" y="7">5</text>
<text x="275.4" y="7">6</text>
<text x="326.4" y="7">7</text>
<text x="375" y="7">8</text>
<text x="425.8" y="7">9</text>
<text x="473.9" y="7.4">10</text>
<text x="524.3" y="7">11</text>
<text x="570.2" y="7">12</text>
<text x="13.6" y="35.2">H</text>
<text x="587.6" y="35.2">H</text>
<text x="13.2" y="87.5">G</text>
<text x="587.2" y="87.5">G</text>
<text x="13.3" y="137.1">F</text>
<text x="587.3" y="137.1">F</text>
<text x="13.3" y="187.6">E</text>
<text x="587.3" y="187.6">E</text>
<text x="13.3" y="237">D</text>
<text x="587.3" y="237">D</text>
<text x="13.4" y="287.1">C</text>
<text x="587.4" y="287.1">C</text>
<text x="13.4" y="336.3">B</text>
<text x="587.4" y="336.3">B</text>
<text x="13.4" y="389.3">A</text>
<text x="587.4" y="389.3">A</text>
<text x="30" y="417">1</text>
<text x="76.7" y="417">2</text>
<text x="127" y="417">3</text>
<text x="176.5" y="417">4</text>
<text x="226.7" y="417">5</text>
<text x="275.4" y="417">6</text>
<text x="326.4" y="417">7</text>
<text x="375" y="417">8</text>
<text x="425.8" y="417">9</text>
<text x="473.9" y="417.4">10</text>
<text x="524.3" y="417">11</text>
<text x="570.2" y="417">12</text>
</g>
<g font-size="4.2">
<text x="423.7" y="14.3">NOTE : STANDARD FASTENER TORQUE AS PER STD-DES-01-00</text>
<text x="553.8" y="14">FR-DES-006-00</text>
<text x="21.1" y="404.4">NOTE FOR WIPRO PARI DESIGN -REF. ONLY</text>
<text x="44.5" y="408.9">WEAR DETAILS : N.A.</text>
</g>
<g font-size="3.9">
<text x="357.8" y="383.4">RESERVED</text>
<text x="382.3" y="383.4">SPACE</text>
<text x="357.8" y="388.9">FOR</text>
<text x="357.8" y="394.5">CONTROLLED</text>
<text x="387.8" y="394.5">COPY</text>
<text x="357.8" y="400.1">STAMP</text>
</g>
<g font-size="3.8">
<text x="400.1" y="357.1">REVISION</text>
<text x="455.9" y="357.1">DESCRIPTION</text>
<text x="526.4" y="357.1">DATE</text>
<text x="540.1" y="357.1">DRN.BY</text>
</g>
<text font-size="3.6" x="481.6" y="376.2">MASTER MTG PLATE</text>
<text font-size="3.5" x="402.4" y="373.3">www.wipropari.com</text>
<g font-size="3.4">
<text x="84.9" y="71.5">C.1</text>
<text x="57.8" y="72.5">Y1</text>
<text x="114.4" y="78">A.4</text>
<text x="69.2" y="80.6">A.1</text>
<text x="124.9" y="83.1">B.2</text>
<text x="140.7" y="80.5">C.2</text>
<text x="88" y="94.8">B.1</text>
<text x="101.3" y="94.9" transform="rotate(-90 101.3 94.9)">X1</text>
<text x="169.9" y="96.9">D.4</text>
<text x="156.2" y="109.2">A.3</text>
<text x="144.9" y="122.7">D.3</text>
<text x="193.8" y="122.2">D.2</text>
<text x="180.5" y="135.2">A.2</text>
<text x="167.9" y="148.1">D.1</text>
<text x="415.7" y="198.6">TOLERANCE NOTE :-</text>
<text x="415.7" y="202.2">1) ALL H7 HOLES C.D SHOULD BE CONTROLLED WITHINu0.02. / IT7</text>
<text x="415.7" y="205.8">2) ALL HOLES,TAP &amp; COUNTER BORE C.D,</text>
<text x="419.5" y="209.5">SHOULD BE CONTROLLED WITHIN u0.2.</text>
<text x="405.3" y="352.2">1</text>
</g>
<g font-size="3.1">
<text x="565.2" y="353.5">LIMITS</text>
<text x="562" y="371.7">DRAWING TYPE</text>
<text x="437" y="372.3">DESCRIPTION</text>
<text x="436.5" y="380.9">SURFACE AREA</text>
<text x="453.3" y="380.9">SURFACE TREATMENT</text>
<text x="489.7" y="380.9">MACHINING</text>
<text x="509.5" y="380.9">DESIGN UNIT</text>
<text x="530.6" y="380.9">DESIGN UNIT CD.</text>
<text x="558" y="380.7">TEAM NO.</text>
<text x="570.3" y="380.7">SHEET SIZE</text>
<text x="575.6" y="386.1">A2</text>
<text x="436.4" y="391.1">REFERENCE DWG.</text>
<text x="437.9" y="395.5">DRN.BY</text>
<text x="451.5" y="395.5">CHKD.BY</text>
<text x="466.6" y="395.5">APPD.BY</text>
<text x="486.7" y="395.4">MATERIAL</text>
<text x="488.9" y="391">PART CLASS.</text>
<text x="515.6" y="391">HEAT TREATMENT</text>
<text x="519.6" y="395.9">DRG./PART CODE</text>
<text x="558.9" y="395.6">REV.</text>
<text x="571.4" y="395.6">SCALE</text>
<text x="484.3" y="404.3">NET WEIGHT-Kg</text>
<text x="571.4" y="404.7">SHEET</text>
</g>
<text font-size="3" x="579.5" y="230.1">°</text>
<g font-size="2.8">
<text x="299.1" y="332.1">3.2</text>
<text x="560.5" y="357.7">Gen Tol.: IS 2102</text>
<text x="306.7" y="363.6">3.2</text>
<text x="399.1" y="376.7">1.ALL DIMENSIONS ARE</text>
<text x="399" y="382.7">2.DO NOT SCALE</text>
<text x="399" y="388.7">3.IF IN DOUBT ,</text>
<text x="399" y="395.5">LOCATION :</text>
<text x="420.5" y="396">PUNE</text>
<text x="437" y="401.3">03006751</text>
<text x="451.3" y="401.2">03004785</text>
<text x="466.3" y="401.3">03002882</text>
<text x="404.2" y="402">ALL RIGHTS OF REPRODUCTION &amp;</text>
<text x="404.7" y="405.4">DISTRIBUTION ARE RESERVED</text>
</g>
<g font-size="2.7">
<text x="564.6" y="376.2">MACHINING</text>
<text x="399.9" y="379.7">IN mm</text>
<text x="399.8" y="385.7">DRAWING.</text>
<text x="436.9" y="385.5">111.20 in^2</text>
<text x="471.4" y="385.6">#</text>
<text x="498.9" y="385.1">#</text>
<text x="513.6" y="385.3">WPES</text>
<text x="537.3" y="385.2">0300</text>
<text x="559.7" y="385.2">PL-02</text>
<text x="399.8" y="391.8">ASK TEAM MEMBER</text>
<text x="474.7" y="391.2">---</text>
<text x="508.7" y="391.2">B</text>
<text x="561" y="391.2">---</text>
<text x="493.4" y="399.6">#</text>
<text x="572.9" y="399.8">1 : 2</text>
<text x="400.1" y="402.5">C</text>
<text x="436.7" y="408.7">22/11/2024</text>
<text x="450.9" y="408.8">22/11/2024</text>
<text x="466" y="409">22/11/2024</text>
<text x="489.6" y="408.5">3.16 kg</text>
<text x="571.5" y="408.7">1 OF 1</text>
</g>
<g font-size="2.5">
<text x="559.2" y="229.9">0.5 R</text>
<text x="572.3" y="230.1">0.5 X 45</text>
<text x="559.4" y="323.5">3 UP TO 6</text>
<text x="558.9" y="327.8">6 UP TO 30</text>
<text x="557.8" y="332">30 UP TO 120</text>
<text x="415.2" y="346.4">.</text>
<text x="530.3" y="346.6">.</text>
<text x="545.9" y="346.4">.</text>
<text x="415.2" y="351.5">CUTOUT DIMENSION ADDED.(RREF SECTION C-C)</text>
<text x="524.1" y="351.3">22/11/2024</text>
<text x="540.7" y="351.4">03006751</text>
</g>
<g font-size="2.4">
<text x="554.9" y="218.3">DEBURR AND REMOVE SHARP</text>
<text x="555.2" y="221.1">EDGES UNLESS SHARP EDGE</text>
<text x="556.1" y="227.2">UNSP.RADII</text>
<text x="556.8" y="223.8">REQUIREMENT SPECIFIED</text>
<text x="571.4" y="227">UNSP.CHF.</text>
<text x="559.8" y="238">UP TO 10</text>
<text x="576.1" y="238.1">±1.5°</text>
<text x="558.5" y="242.3">10 UP TO 50</text>
<text x="575.5" y="242.3">±0°50'</text>
<text x="557.4" y="250.8">120 UP TO 400</text>
<text x="557.9" y="246.5">50 UP TO 120</text>
<text x="575.5" y="250.8">±0°15'</text>
<text x="575.5" y="246.6">±0°25'</text>
<text x="558.7" y="259.4">0.5 UP TO 3</text>
<text x="559.5" y="263.7">3 UP TO 6</text>
<text x="576.6" y="259.4">±0.1</text>
<text x="576.6" y="263.7">±0.2</text>
<text x="559" y="268">6 UP TO 30</text>
<text x="576.6" y="268">±0.5</text>
<text x="557.9" y="272.2">30 UP TO 120</text>
<text x="576.6" y="272.2">±0.8</text>
<text x="556.9" y="280.7">315 UP TO 1000</text>
<text x="557.3" y="276.5">120 UP TO 315</text>
<text x="576.6" y="276.5">±1.2</text>
<text x="577.7" y="280.7">±2</text>
<text x="556.4" y="284.9">1000 UP TO 2000</text>
<text x="577.6" y="285">±3</text>
<text x="558.9" y="289.2">OVER 2000</text>
<text x="577.7" y="289.3">±4</text>
<text x="560" y="297.9">UP TO 10</text>
<text x="577.1" y="297.9">±1°</text>
<text x="558.5" y="302.1">10 UP TO 50</text>
<text x="575.5" y="302.2">±0°30'</text>
<text x="557.5" y="310.6">120 UP TO 400</text>
<text x="558.2" y="306.4">50 UP TO 120</text>
<text x="575.5" y="310.6">±0°10'</text>
<text x="575.5" y="306.4">±0°20'</text>
<text x="558.8" y="319.2">0.5 UP TO 3</text>
<text x="576.6" y="323.5">±0.1</text>
<text x="576.6" y="319.3">±0.1</text>
<text x="576.7" y="327.8">±0.2</text>
<text x="576.6" y="332">±0.3</text>
<text x="556.8" y="340.6">315 UP TO 1000</text>
<text x="557.3" y="336.3">120 UP TO 315</text>
<text x="576.6" y="336.3">±0.5</text>
<text x="576.6" y="340.6">±0.8</text>
<text x="556.2" y="344.8">1000 UP TO 2000</text>
<text x="576.6" y="344.8">±1.2</text>
<text x="558.9" y="349">OVER 2000</text>
<text x="577.7" y="349">±2</text>
<text x="7.7" y="382.7" transform="rotate(-90 7.7 382.7)">Uploading\2022-23\P23Y5\P23Y5B076192.dft</text>
<text x="7.7" y="409.9" transform="rotate(-90 7.7 409.9)">\\srv01043\ExDM</text>
</g>
<g font-size="2.1">
<text x="558.6" y="232.4">UNSPECIFIED TOL.(FAB)</text>
<text x="559.5" y="234.8">FOR ANGULAR IN mm.</text>
<text x="558.6" y="254">UNSPECIFIED TOL.(FAB)</text>
<text x="560.7" y="256.3">FOR LINEAR IN mm.</text>
<text x="558.7" y="292.4">UNSPECIFIED TOL.(M/C)</text>
<text x="559.6" y="294.7">FOR ANGULAR IN mm.</text>
<text x="558.7" y="313.8">UNSPECIFIED TOL.(M/C)</text>
<text x="560.6" y="316.2">FOR LINEAR IN mm.</text>
</g>
</svg>
